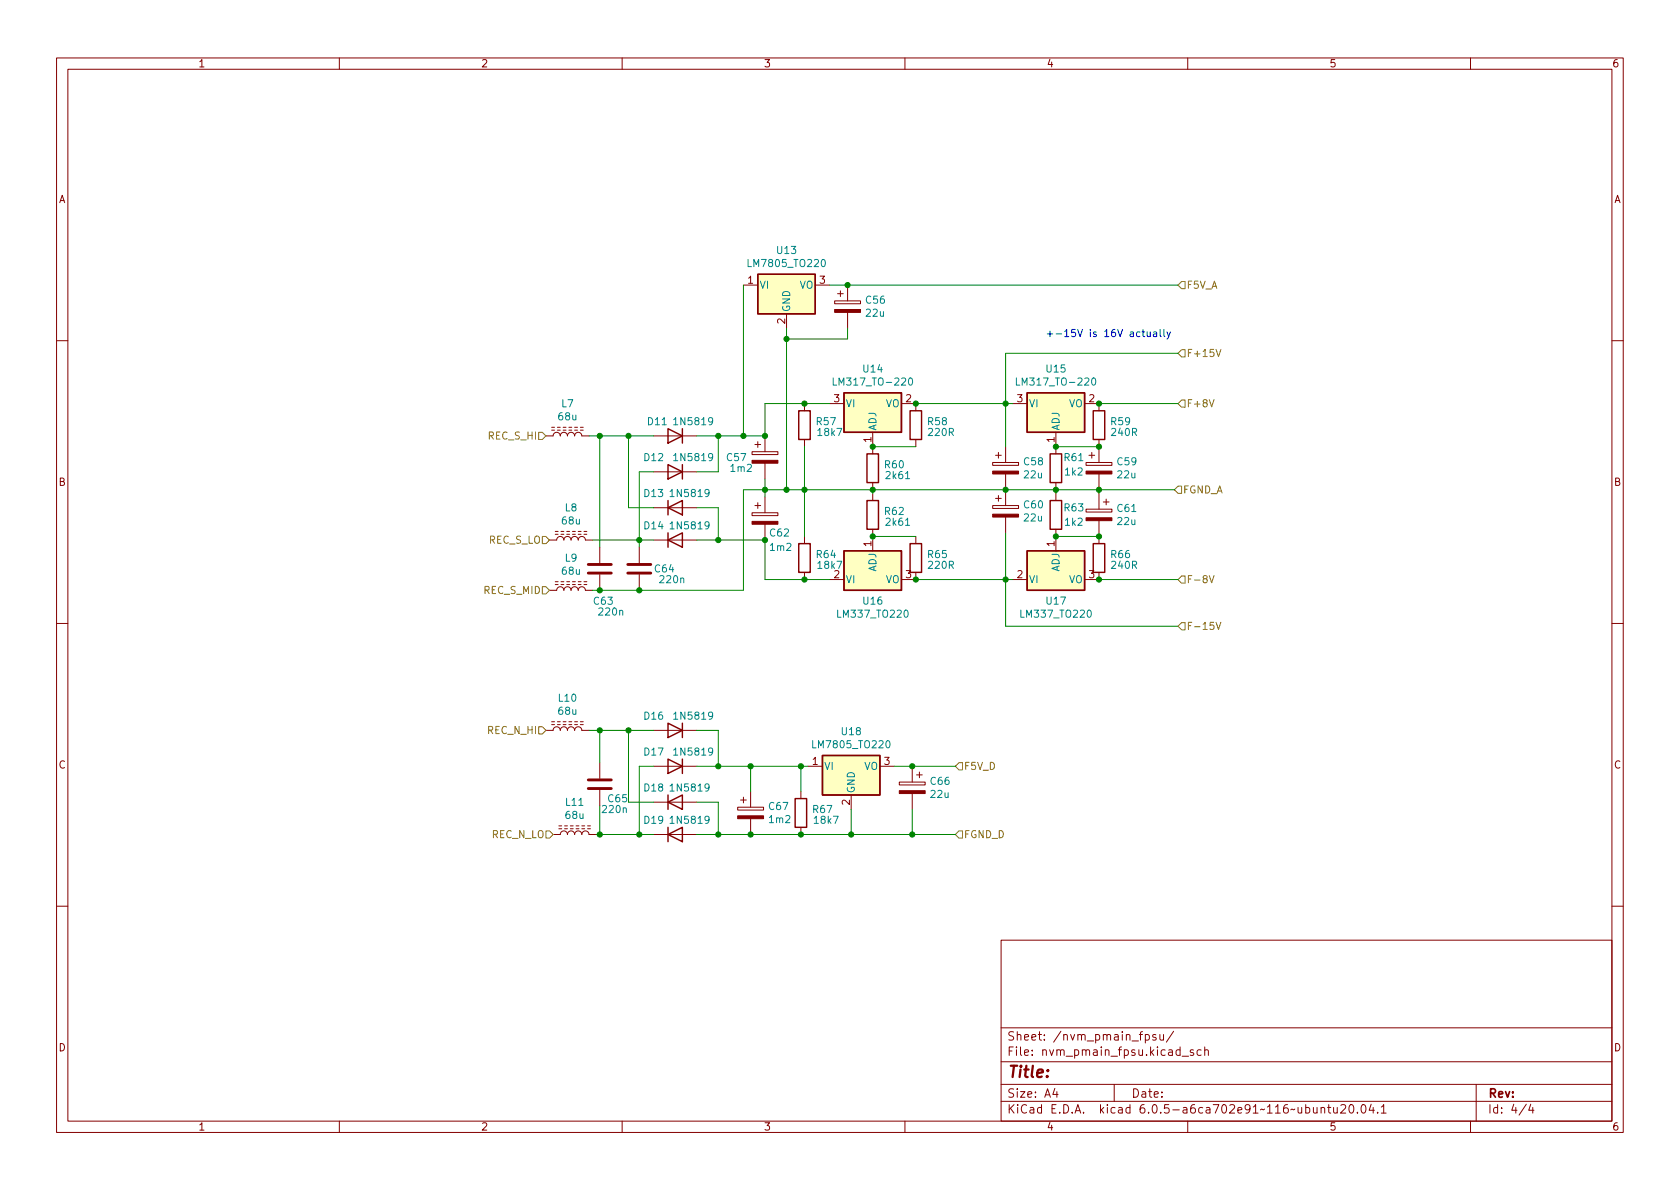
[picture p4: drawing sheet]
<svg xmlns="http://www.w3.org/2000/svg" width="297mm" height="210mm" viewBox="0 0 297 210" stroke-linecap="round" stroke-linejoin="round" font-family="sans-serif">
<g fill="none" stroke="#840000" stroke-width=".18">
<path d="M10 10.2h277v190.1h-277zM12 12.2h273v186.1h-273zM60 10.2v2M110 10.2v2M160 10.2v2M210 10.2v2M260 10.2v2M131.4 50.4h2.6M139.1 55.5v2.5M144.1 50.4h2.6M147.6 53.2h4.5v.5h-4.5zM148.1 51.9h1"/>
<path d="M148.6 51.4v1M149.9 50.4v2.8M149.9 55.2v2.8M10 60.2h2M96.5 77.1h1.3a.64 .64 0 0 1 .6-.7 .64 .64 0 0 1 .7 .7 .64 .64 0 0 1 .6-.7 .64 .64 0 0 1 .6 .7 .64 .64 0 0 1 .7-.7 .64 .64 0 0 1 .6 .7 .64 .64 0 0 1 .6-.7 .64 .64 0 0 1 .7 .7h1.2M97.5 76.1h.5M97.5 75.6h.5M98.6 76.1h.5M98.6 75.6h.5M99.6 76.1h.5M99.6 75.6h.5M100.6 76.1h.5"/>
<path d="M100.6 75.6h.5M101.6 76.1h.5M101.6 75.6h.5M102.6 76.1h.5M102.6 75.6h.5M115.6 77.1h7.6M133 79.9h4.5v.5h-4.5zM133.5 78.6h1M134 78.1v1M135.3 77.1v2.8M142.2 71.4v1.2M142.2 77.7v1.3"/>
<path d="M146.7 71.4h2.5M154.3 76.4v3.9M159.4 71.4h2.5v1.2M161.9 77.7v1.3M177.8 79v2.8M179.1 71.4h2.5M186.7 76.4v3.9M191.8 71.4h2.5v1.2M194.3 77.7v4.1M285 60.2h2M97.2 95.5h1.2a.64 .64 0 0 1 .7-.6 .64 .64 0 0 1 .6 .6 .64 .64 0 0 1 .6-.6 .64 .64 0 0 1 .7 .6 .64 .64 0 0 1 .6-.6 .64 .64 0 0 1 .6 .6 .64 .64 0 0 1 .7-.6 .64 .64 0 0 1 .6 .6h1.3M98.2 94.5h.5"/>
<path d="M98.2 94h.5M99.2 94.5h.5M99.2 94h.5M100.2 94.5h.5M100.2 94h.5M101.2 94.5h.5M101.2 94h.5M102.2 94.5h.5M102.2 94h.5M103.3 94.5h.5M103.3 94h.5M106 96.8v2.8"/>
<path d="M113 96.8v2.8M115.6 95.5h7.6M115.6 89.8h7.6M115.6 83.4h7.6M133 90.7h4.5v.5h-4.5zM133.5 89.4h1M134 88.9v1M135.3 81.9v2.8M135.3 87.9v2.8M135.3 92.7v2.8M142.2 94.9v1.2M154.3 85.3v1.3"/>
<path d="M154.3 87.2v1.3M154.3 93.6v3.8M161.9 94.9v1.2M175.5 81.8h4.6v.5h-4.6zM175.5 89.4h4.6v.5h-4.6zM176 80.5h1M176 88.1h1M176.5 80v1M176.5 87.6v1M177.8 83.8v5.6M177.8 91.4v2.8M186.7 85.3v1.3"/>
<path d="M186.7 87.2v1.3M186.7 93.6v3.8M192 90h4.6v.5h-4.6zM192 81.8h4.6v.5h-4.6zM192.5 80.5h1M193 80v1M194.3 83.8v2.8M194.3 87.2v2.8M194.3 92.1v4M195.1 88.8h1M195.6 88.3v1M10 110.2h2"/>
<path d="M97.2 104.4h1.2a.64 .64 0 0 1 .7-.6 .64 .64 0 0 1 .6 .6 .64 .64 0 0 1 .6-.6 .64 .64 0 0 1 .7 .6 .64 .64 0 0 1 .6-.6 .64 .64 0 0 1 .6 .6 .64 .64 0 0 1 .7-.6 .64 .64 0 0 1 .6 .6h1.3M98.2 103.4h.5M98.2 102.9h.5M99.2 103.4h.5M99.2 102.9h.5M100.2 103.4h.5M100.2 102.9h.5M101.2 103.4h.5M101.2 102.9h.5M102.2 103.4h.5M102.2 102.9h.5M103.3 103.4h.5"/>
<path d="M103.3 102.9h.5M106 101.6v2.8M113 101.6v2.8M142.2 101.2v1.3M146.7 102.5h2.5M161.9 101.2v1.3h-2.5M179.1 102.5h2.5M194.3 101.2v1.3h-2.5M285 110.2h2M96.5 129.2h1.3a.64 .64 0 0 1 .6-.7 .64 .64 0 0 1 .7 .7 .64 .64 0 0 1 .6-.7 .64 .64 0 0 1 .6 .7 .64 .64 0 0 1 .7-.7 .64 .64 0 0 1 .6 .7 .64 .64 0 0 1 .6-.7 .64 .64 0 0 1 .7 .7h1.2M97.5 128.1h.5M97.5 127.6h.5"/>
<path d="M98.6 128.1h.5M98.6 127.6h.5M99.6 128.1h.5M99.6 127.6h.5M100.6 128.1h.5M100.6 127.6h.5M101.6 128.1h.5M101.6 127.6h.5M102.6 128.1h.5M102.6 127.6h.5M106 134.9v2.8M106 139.7v2.8"/>
<path d="M115.6 129.2h7.6M115.6 135.5h7.6M132.7 139.9v2.8M141.6 139.9v1.3M142.9 135.5h2.5M155.6 135.5h2.5M159 138.3h4.6v.5h-4.6zM161.3 135.5v2.8M162.1 137h1M162.6 136.5v1M97.8 147.6h1.3a.64 .64 0 0 1 .6-.7 .64 .64 0 0 1 .6 .7 .64 .64 0 0 1 .7-.7 .64 .64 0 0 1 .6 .7 .64 .64 0 0 1 .6-.7 .64 .64 0 0 1 .7 .7 .64 .64 0 0 1 .6-.7 .64 .64 0 0 1 .6 .7h1.3M98.8 146.6h.5"/>
<path d="M98.8 146h.5M99.8 146.6h.5M99.8 146h.5M100.8 146.6h.5M100.8 146h.5M101.9 146.6h.5M101.9 146h.5M102.9 146.6h.5M102.9 146h.5M103.9 146.6h.5M103.9 146h.5M115.6 147.6h7.6"/>
<path d="M115.6 141.9h7.6M130.4 142.7h4.6v.6h-4.6zM130.9 141.5h1.1M131.4 141v1M132.7 144.8v2.8M141.6 146.3v1.3M150.5 140.6v2.5M161.3 140.3v2.8M10 160.2h2M177 166.3h108v32h-108zM285 160.2h2M60 198.3v2"/>
<path d="M110 198.3v2M160 198.3v2M177 194.8h108M177 191.8h108M177 187.8h108M177 181.8h108M186.5 192.5l-.4 1h1M186.9 193v1M197 191.8v3M202.5 183l.4-.1 .3 .3v.4l-.1 .3h-.6M202.5 182.9v1.5M204.4 183l-.4-.1-.2 .2 .1 .3 .5 .1v.4h-.6"/>
<path d="M205.1 182.9v1h.4l.2-.1M205.7 182.9v1M207.5 182.4l-1.3 1.9M209 186.8h1.1M210 198.3v2M211 185.7l-.4-.1-.2 .2 .1 .3 .5 .1v.4h-.6M212.4 185.7l-.5-.1-.3 .3v.4l.2 .3h.6M213 185.8l.2-.2 .4 .1v.9M213 185.1v1.5M233.6 196l.2-.2 .3 .1 .1 .9M233.6 195.8v1M234.7 195.8h.6"/>
<path d="M234.9 195.3v1.3l.4 .2M235.8 195.8l.1 1h.3l.2-.1M236.4 195.8v1M237.1 195.5l.5-.2 .3 .2v.3l-.9 1h.9M238.7 195.4l.2-.1a.81 .81 0 0 1 .5 .7 .81 .81 0 0 1-.3 .8h-.1a.81 .81 0 0 1-.6-.6 .81 .81 0 0 1 .3-.8zM240 196.7v.1M240.8 195.5l.2-.2a.81 .81 0 0 1 .6 .7 .81 .81 0 0 1-.3 .8h-.2a.81 .81 0 0 1-.3-1.3zM242.4 195.3l-.3 1h.9M242.8 195.8v1M243.6 196.7v.1M244.2 195.8l.4-.5v1.5M244.2 196.8h.9"/>
<path d="M260 198.3v2M261 191.8v6.5M269.9 195.3l-1.3 1.9M270.6 195.3l-.3 1h.9M271 195.8v1"/>
</g>
<g fill="#840000" stroke="#840000" stroke-width=".18">
<path d="M133 81.4h4.5v.5h-4.5z"/>
<path d="M192 91.6h4.6v.5h-4.6z"/>
<path d="M192 83.3h4.6v.5h-4.6z"/>
<path d="M147.6 54.7h4.5v.5h-4.5z"/>
<path d="M130.4 144.3h4.6v.5h-4.6z"/>
<path d="M175.5 83.3h4.6v.5h-4.6z"/>
<path d="M175.5 90.9h4.6v.5h-4.6z"/>
<path d="M159 139.8h4.6v.5h-4.6z"/>
<path d="M133 92.2h4.5v.5h-4.5z"/>
</g>
<g fill="none" stroke="#840000" stroke-width=".25">
<path d="M134 48.5h10.1v7h-10.1zM118.1 75.8l2.5 1.3-2.5 1.3zM120.6 75.8v2.6M141.2 72.6h2.1v5.1h-2.1zM149.2 69.5h10.2v6.9h-10.2zM160.9 72.6h2v5.1h-2zM181.6 69.5h10.2v6.9h-10.2zM193.3 72.6h2v5.1h-2zM118.1 95.5l2.5-1.3v2.6zM118.1 89.8l2.5-1.3v2.6zM118.1 82.2l2.5 1.2-2.5 1.3zM118.1 88.5v2.6"/>
<path d="M118.1 94.2v2.6M120.6 82.2v2.5M141.2 96.1h2.1v5.1h-2.1zM149.2 97.4h10.2v7h-10.2zM153.3 80.3h2v5h-2zM153.3 88.5h2v5.1h-2zM160.9 96.1h2v5.1h-2zM181.6 97.4h10.2v7h-10.2zM185.7 88.5h2v5.1h-2zM185.7 80.3h2v5h-2zM193.3 96.1h2v5.1h-2zM118.1 134.2l2.5 1.3-2.5 1.3z"/>
<path d="M118.1 127.9l2.5 1.3-2.5 1.2zM120.6 127.9v2.5M120.6 134.2v2.6M145.4 133.6h10.2v7h-10.2zM118.1 147.6l2.5-1.3v2.5zM118.1 141.9l2.5-1.3v2.5zM118.1 140.6v2.5M118.1 146.3v2.5M140.6 141.2h2v5.1h-2z"/>
</g>
<path d="M104 99.8h4.1M111 99.8h4.1M104 101.3h4.1M111 101.3h4.1M104 137.9h4.1M104 139.4h4.1" fill="none" stroke="#840000" stroke-width=".51"/>
<g fill="#ffffc2" stroke="#ffffc2" stroke-width=".18">
<path d="M181.6 69.5h10.2v6.9h-10.2z"/>
<path d="M134 48.5h10.1v7h-10.1z"/>
<path d="M149.2 69.5h10.2v6.9h-10.2z"/>
<path d="M181.6 97.4h10.2v7h-10.2z"/>
<path d="M149.2 97.4h10.2v7h-10.2z"/>
<path d="M145.4 133.6h10.2v7h-10.2z"/>
</g>
<path d="M147.3 66.8v1.3h.6M160.7 67l.2-.2a.68 .68 0 0 1 .5 .7 .68 .68 0 0 1-.5 .6l-.2-.1-.1-.4zM179.7 66.8v1.3h.6M193.1 67l.2-.2a.68 .68 0 0 1 .5 .7 .68 .68 0 0 1-.5 .6l-.2-.1-.1-.4z" fill="none" stroke="#008484" stroke-width=".18"/>
<g fill="none" stroke="#848400" stroke-width=".18">
<path d="M208.9 49.8h.6v1.2h-.6l-.6-.6zM95.2 76.4h.7l.6 .7-.6 .6h-.7zM208.9 70.7h.6v1.3h-.6l-.6-.6zM208.9 61.8h.6v1.3h-.6l-.6-.6zM213.8 70.7l.4 1.2 .5-1.2M215 61.8l.4 1.3 .5-1.3M95.9 94.9h.6l.7 .6-.7 .6h-.6zM208.3 86h.6v1.2h-.6l-.7-.6zM95.9 103.8h.6l.7 .6-.7 .6h-.6zM208.9 101.8h.6v1.3h-.6l-.6-.6zM208.9 110.1h.6v1.3h-.6l-.6-.7zM213.8 101.8l.4 1.3 .5-1.3"/>
<path d="M215 110l.4 1.3 .5-1.3M95.2 128.5h.7l.6 .7-.6 .6h-.7zM169.5 134.9h.7v1.2h-.7l-.6-.6zM96.5 146.9h.7l.6 .7-.6 .6h-.7zM169.5 146.9h.7v1.3h-.7l-.6-.6z"/>
</g>
<path d="M201.9 58.7h.5M202.1 58.3v1l.3 .2M202.8 58.7l.1 .8h.3l.2-.1M203.4 58.7v.8M204 58.7h.5v.8M204.5 59h-.4l-.2 .2 .2 .3h.4M205.1 58.3v1l.2 .2M205.8 58.3v1l.2 .2M206.3 58.7l.3 .8M206.9 58.7l-.4 1.1-.2 .2" fill="none" stroke="#0000c2" stroke-width=".18"/>
<g fill="none" stroke="#008400" stroke-width=".18">
<path d="M131.4 50.4v26.7M139.1 58v28.6M146.7 50.4h61.6M149.9 58v1.9h-10.8M104.1 77.1h11.5M106 77.1v19.7M111.1 77.1v12.7h4.5M127 77.1v6.3h-3.8M142.2 79v15.9M146.7 71.4h-11.4v5.7h-12.1M154.3 79h7.6M161.9 71.4h17.2"/>
<path d="M186.7 79h7.6M194.3 71.4h14M208.3 62.5h-30.5v16.5M104.8 95.5h10.8M115.6 83.4h-2.6v13.4M123.2 89.8h3.8v5.7M123.2 95.5h12.1v7h11.4M135.3 84.7v3.2M154.3 86.6v.6M154.3 94.9h7.6M177.8 94.2v16.5h30.5M186.7 86.6v.6"/>
<path d="M186.7 94.9h7.6M194.3 86.6v.6M207.6 86.6h-76.2v17.8h-26.6M161.9 102.5h17.2M194.3 102.5h14M104.1 129.2h11.5M106 129.2v5.7M111.1 129.2v12.7h4.5M115.6 135.5h-2.6v12.1M123.2 129.2h3.8v6.3M123.2 135.5h19.7M132.7 135.5v4.4"/>
<path d="M141.6 135.5v4.4M158.1 135.5h10.8M105.4 147.6h10.2M106 142.5v5.1M123.2 141.9h3.8v5.7M123.2 147.6h45.7M150.5 143.1v4.5M161.3 143.1v4.5"/>
</g>
<g fill="#008400" stroke="#008400" stroke-width=".18">
<circle cx="135.3" cy="95.5" r=".46"/>
<circle cx="127" cy="95.5" r=".46"/>
<circle cx="142.2" cy="102.5" r=".46"/>
<circle cx="154.3" cy="94.9" r=".46"/>
<circle cx="154.3" cy="86.6" r=".46"/>
<circle cx="142.2" cy="86.6" r=".46"/>
<circle cx="139.1" cy="86.6" r=".46"/>
<circle cx="135.3" cy="86.6" r=".46"/>
<circle cx="161.9" cy="102.5" r=".46"/>
<circle cx="177.8" cy="102.5" r=".46"/>
<circle cx="161.3" cy="135.5" r=".46"/>
<circle cx="161.3" cy="147.6" r=".46"/>
<circle cx="150.5" cy="147.6" r=".46"/>
<circle cx="194.3" cy="86.6" r=".46"/>
<circle cx="194.3" cy="79" r=".46"/>
<circle cx="194.3" cy="71.4" r=".46"/>
<circle cx="194.3" cy="94.9" r=".46"/>
<circle cx="194.3" cy="102.5" r=".46"/>
<circle cx="111.1" cy="129.2" r=".46"/>
<circle cx="113" cy="147.6" r=".46"/>
<circle cx="106" cy="147.6" r=".46"/>
<circle cx="106" cy="129.2" r=".46"/>
<circle cx="132.7" cy="147.6" r=".46"/>
<circle cx="127" cy="147.6" r=".46"/>
<circle cx="132.7" cy="135.5" r=".46"/>
<circle cx="127" cy="135.5" r=".46"/>
<circle cx="141.6" cy="135.5" r=".46"/>
<circle cx="141.6" cy="147.6" r=".46"/>
<circle cx="161.9" cy="71.4" r=".46"/>
<circle cx="186.7" cy="94.9" r=".46"/>
<circle cx="135.3" cy="77.1" r=".46"/>
<circle cx="186.7" cy="86.6" r=".46"/>
<circle cx="177.8" cy="86.6" r=".46"/>
<circle cx="142.2" cy="71.4" r=".46"/>
<circle cx="154.3" cy="79" r=".46"/>
<circle cx="139.1" cy="59.9" r=".46"/>
<circle cx="149.9" cy="50.4" r=".46"/>
<circle cx="177.8" cy="71.4" r=".46"/>
<circle cx="186.7" cy="79" r=".46"/>
<circle cx="127" cy="77.1" r=".46"/>
<circle cx="131.4" cy="77.1" r=".46"/>
<circle cx="113" cy="95.5" r=".46"/>
<circle cx="111.1" cy="77.1" r=".46"/>
<circle cx="106" cy="77.1" r=".46"/>
<circle cx="106" cy="104.4" r=".46"/>
<circle cx="113" cy="104.4" r=".46"/>
</g>
<text font-size="2.8" fill="#840000" x="178" y="190.6">Title:</text>
<g font-size="2.1" fill="#840000">
<text x="178" y="184">Sheet: /nvm_pmain_fpsu/</text>
<text x="178" y="186.7">File: nvm_pmain_fpsu.kicad_sch</text>
<text x="178" y="196.9">KiCad E.D.A. kicad 6.0.5-a6ca702e91~116~ubuntu20.04.1</text>
<text x="178" y="194.1">Size: A4</text>
<text x="200" y="194.1">Date:</text>
<text x="263" y="194.1">Rev:</text>
<text x="263" y="196.9">Id: 4/4</text>
</g>
<g font-size="1.8" fill="#840000">
<text x="35" y="11.9">1</text>
<text x="85" y="11.9">2</text>
<text x="135" y="11.9">3</text>
<text x="185" y="11.9">4</text>
<text x="235" y="11.9">5</text>
<text x="285" y="11.9">6</text>
<text x="10.3" y="35.9">A</text>
<text x="285.3" y="35.9">A</text>
<text x="132.2" y="50.2">1</text>
<text x="144.9" y="50.2">3</text>
<text x="138.8" y="57.3" transform="rotate(-90 138.8 57.3)">2</text>
<text x="147.5" y="71.1">3</text>
<text x="160.2" y="71.1">2</text>
<text x="179.8" y="71.1">3</text>
<text x="192.5" y="71.1">2</text>
<text x="154.1" y="78.2" transform="rotate(-90 154.1 78.2)">1</text>
<text x="186.4" y="78.2" transform="rotate(-90 186.4 78.2)">1</text>
<text x="10.3" y="85.9">B</text>
<text x="285.3" y="85.9">B</text>
<text x="154.1" y="96.6" transform="rotate(-90 154.1 96.6)">1</text>
<text x="186.4" y="96.6" transform="rotate(-90 186.4 96.6)">1</text>
<text x="147.5" y="102.2">2</text>
<text x="160.2" y="102.2">3</text>
<text x="179.8" y="102.2">2</text>
<text x="192.5" y="102.2">3</text>
<text x="10.3" y="135.9">C</text>
<text x="143.7" y="135.2">1</text>
<text x="156.4" y="135.2">3</text>
<text x="285.3" y="135.9">C</text>
<text x="150.2" y="142.3" transform="rotate(-90 150.2 142.3)">2</text>
<text x="10.3" y="185.9">D</text>
<text x="285.3" y="185.9">D</text>
<text x="35" y="199.9">1</text>
<text x="85" y="199.9">2</text>
<text x="135" y="199.9">3</text>
<text x="185" y="199.9">4</text>
<text x="235" y="199.9">5</text>
<text x="285" y="199.9">6</text>
</g>
<g font-size="1.8" fill="#008484">
<text x="132.6" y="47.2">LM7805_TO220</text>
<text x="137.4" y="44.9">U13</text>
<text x="134.2" y="51">VI</text>
<text x="141.3" y="51">VO</text>
<text x="153.2" y="53.7">C56</text>
<text x="139.7" y="55.2" transform="rotate(-90 139.7 55.2)">GND</text>
<text x="153.2" y="56">22u</text>
<text x="152.7" y="65.9">U14</text>
<text x="185.1" y="65.9">U15</text>
<text x="148.1" y="68.2">LM317_TO-220</text>
<text x="180.4" y="68.2">LM317_TO-220</text>
<text x="98.8" y="74.3">68u</text>
<text x="99.3" y="72">L7</text>
<text x="114.6" y="75.2">D11</text>
<text x="119.5" y="75.2">1N5819</text>
<text x="144.4" y="75.2">R57</text>
<text x="144.7" y="77.1">18k7</text>
<text x="149.5" y="72">VI</text>
<text x="154.9" y="76.2" transform="rotate(-90 154.9 76.2)">ADJ</text>
<text x="156.6" y="72">VO</text>
<text x="164.1" y="75.2">R58</text>
<text x="164.3" y="77.1">220R</text>
<text x="181.9" y="72">VI</text>
<text x="187.3" y="76.2" transform="rotate(-90 187.3 76.2)">ADJ</text>
<text x="189" y="72">VO</text>
<text x="196.5" y="75.2">R59</text>
<text x="196.6" y="77.1">240R</text>
<text x="113.9" y="81.5">D12</text>
<text x="119.5" y="81.5">1N5819</text>
<text x="128.6" y="81.5">C57</text>
<text x="129.3" y="83.4">1m2</text>
<text x="156.5" y="82.8">R60</text>
<text x="181.1" y="82.3">C58</text>
<text x="188.2" y="81.5">R61</text>
<text x="197.6" y="82.3">C59</text>
<text x="113.9" y="87.9">D13</text>
<text x="118.8" y="87.9">1N5819</text>
<text x="156.8" y="84.7">2k61</text>
<text x="181.1" y="89.9">C60</text>
<text x="181.1" y="84.6">22u</text>
<text x="188.4" y="84.1">1k2</text>
<text x="197.6" y="84.6">22u</text>
<text x="99.4" y="92.7">68u</text>
<text x="99.9" y="90.4">L8</text>
<text x="113.9" y="93.6">D14</text>
<text x="118.8" y="93.6">1N5819</text>
<text x="136.2" y="94.9">C62</text>
<text x="156.5" y="91.1">R62</text>
<text x="156.8" y="93">2k61</text>
<text x="181.1" y="92.2">22u</text>
<text x="188.2" y="90.4">R63</text>
<text x="188.4" y="93">1k2</text>
<text x="197.6" y="90.5">C61</text>
<text x="197.6" y="92.8">22u</text>
<text x="99.4" y="101.6">68u</text>
<text x="99.9" y="99.3">L9</text>
<text x="115.8" y="101.2">C64</text>
<text x="136.3" y="97.4">1m2</text>
<text x="144.4" y="98.7">R64</text>
<text x="144.7" y="100.6">18k7</text>
<text x="154.9" y="101.2" transform="rotate(-90 154.9 101.2)">ADJ</text>
<text x="164.1" y="98.7">R65</text>
<text x="164.3" y="100.6">220R</text>
<text x="187.3" y="101.2" transform="rotate(-90 187.3 101.2)">ADJ</text>
<text x="196.5" y="98.7">R66</text>
<text x="196.6" y="100.6">240R</text>
<text x="105" y="106.9">C63</text>
<text x="116.8" y="103.1">220n</text>
<text x="149.5" y="103.1">VI</text>
<text x="152.7" y="106.9">U16</text>
<text x="156.6" y="103.1">VO</text>
<text x="181.9" y="103.1">VI</text>
<text x="185.1" y="106.9">U17</text>
<text x="189" y="103.1">VO</text>
<text x="106" y="108.8">220n</text>
<text x="148.4" y="109.2">LM337_TO220</text>
<text x="180.7" y="109.2">LM337_TO220</text>
<text x="98.8" y="124.1">L10</text>
<text x="98.8" y="126.4">68u</text>
<text x="113.9" y="127.2">D16</text>
<text x="119.5" y="127.2">1N5819</text>
<text x="148.9" y="130">U18</text>
<text x="113.9" y="133.6">D17</text>
<text x="119.5" y="133.6">1N5819</text>
<text x="144.1" y="132.3">LM7805_TO220</text>
<text x="145.7" y="136.1">VI</text>
<text x="152.8" y="136.1">VO</text>
<text x="100.1" y="142.5">L11</text>
<text x="106.6" y="143.8">220n</text>
<text x="107.6" y="141.9">C65</text>
<text x="113.9" y="139.9">D18</text>
<text x="118.8" y="139.9">1N5819</text>
<text x="136" y="143.2">C67</text>
<text x="143.8" y="143.8">R67</text>
<text x="151.1" y="140.3" transform="rotate(-90 151.1 140.3)">GND</text>
<text x="164.6" y="138.8">C66</text>
<text x="164.6" y="141.1">22u</text>
<text x="100.1" y="144.8">68u</text>
<text x="113.9" y="145.7">D19</text>
<text x="118.8" y="145.7">1N5819</text>
<text x="136.1" y="145.5">1m2</text>
<text x="144.1" y="145.7">18k7</text>
</g>
<g font-size="1.8" fill="#848400">
<text x="209.7" y="51">F5V_A</text>
<text x="209.7" y="63.1">F+15V</text>
<text x="86.4" y="77.7">REC_S_HI</text>
<text x="209.7" y="72">F+8V</text>
<text x="209.1" y="87.2">FGND_A</text>
<text x="86.4" y="96.1">REC_S_LO</text>
<text x="85.6" y="105">REC_S_MID</text>
<text x="209.7" y="103.1">F-8V</text>
<text x="209.7" y="111.4">F-15V</text>
<text x="86.3" y="129.8">REC_N_HI</text>
<text x="170.4" y="136.1">F5V_D</text>
<text x="86.9" y="148.2">REC_N_LO</text>
<text x="170.4" y="148.2">FGND_D</text>
</g>
<text font-size="1.8" fill="#0000c2" x="184.8" y="59.6">+-15V is 16V actually</text>
</svg>
